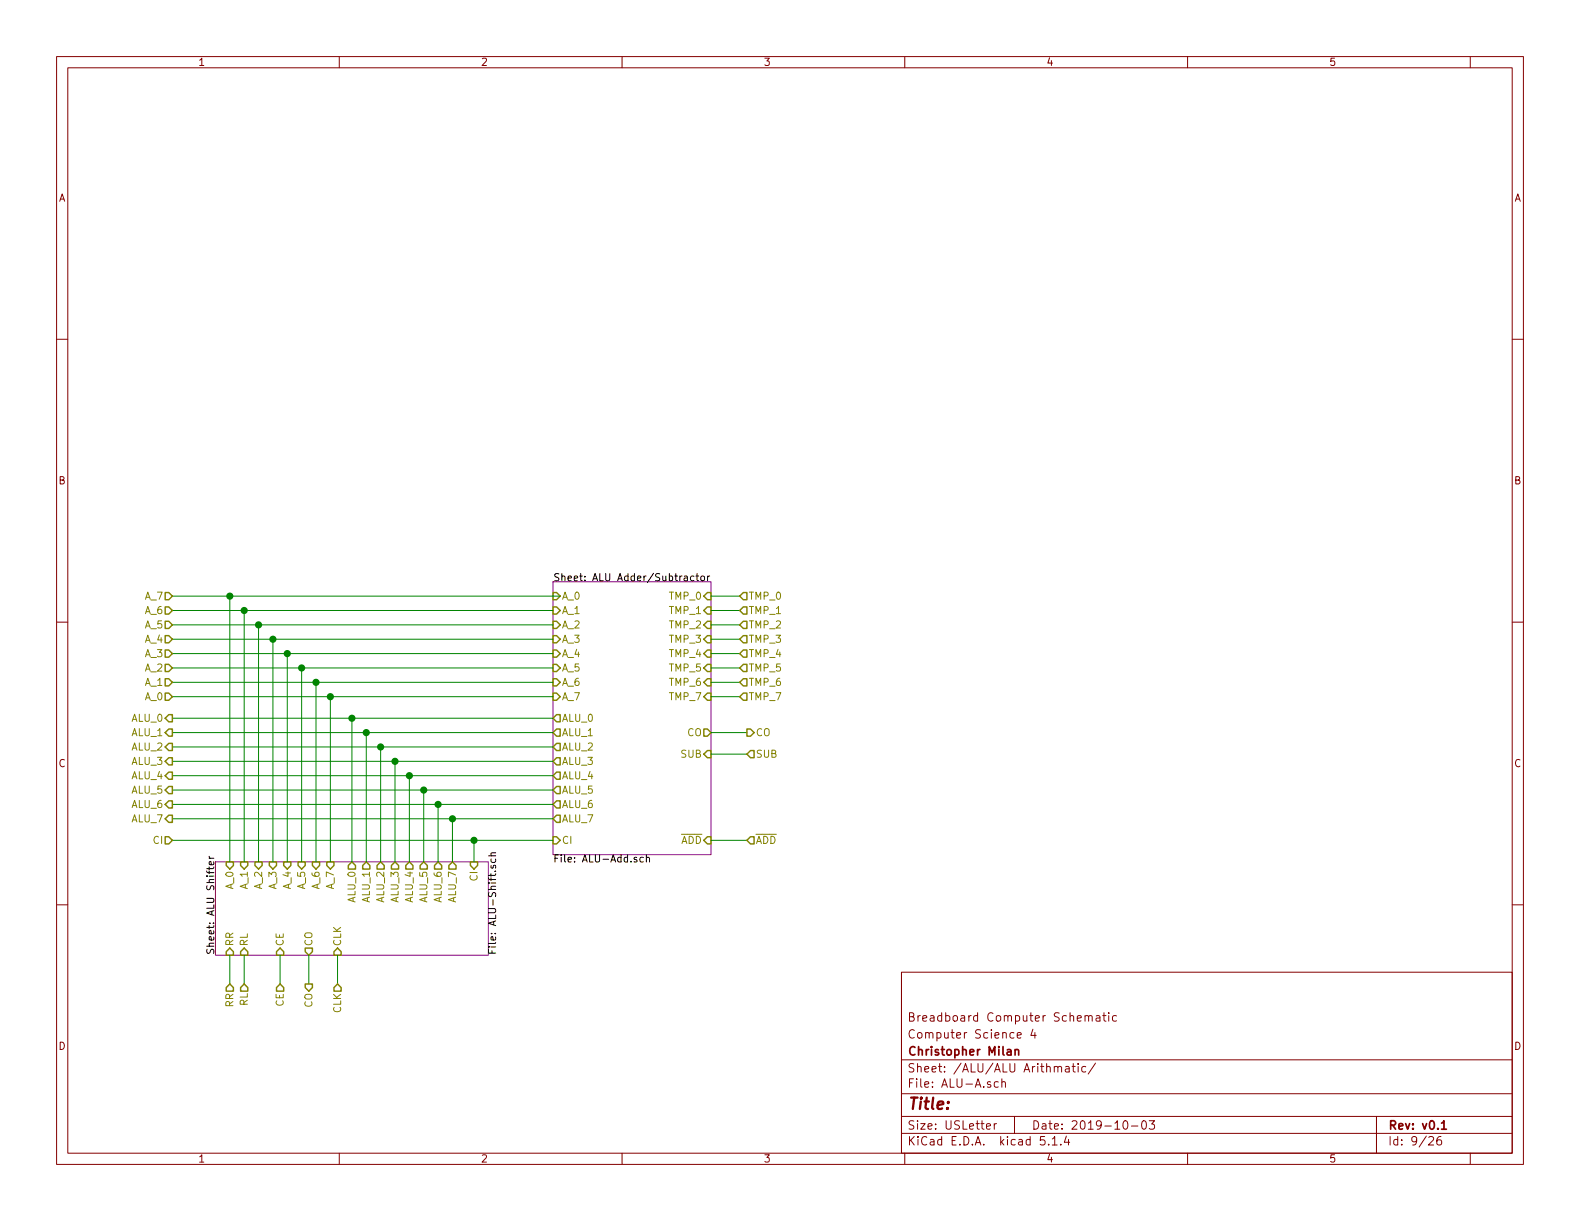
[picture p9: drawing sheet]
<svg xmlns="http://www.w3.org/2000/svg" width="279mm" height="216mm" viewBox="0 0 279 216" stroke-linecap="round" stroke-linejoin="round" font-family="sans-serif">
<g fill="none" stroke="#840000" stroke-width=".18">
<path d="M10 10h259.4v195.9h-259.4zM12 12h255.4v191.9h-255.4zM60 10v2M110 10v2M160 10v2M210 10v2M260 10v2M10 60h2M267.4 60h2M10 110h2M267.4 110h2M10 160h2"/>
<path d="M267.4 160h2M159.4 171.9h108v32h-108zM191.9 179.7l.2-.1 .3 .1 .1 .9M192.5 179.8l.2-.2 .4 .1v.9M193.9 179.7h.5l.1 .9M194.5 179.9l-.5 .1-.2 .2 .1 .3 .1 .1 .5-.1M195 179.6h.6M195.2 179.1v1.3l.4 .2M196.1 179.1v.1M196.1 179.6v1M197.4 179.7l-.4-.1-.3 .3 .1 .6h.6M159.4 197.4h108"/>
<path d="M159.4 193.4h108M159.4 187.4h108M174.4 199.2l.8-.2-.1-.2-.4-.1-.3 .2 .1 .7h.6M175.8 198.7v1M176.2 198.7l-.3 .1-.1 .2M176.5 191.3h-.4l-.3 .2 .1 .6 .2 .2 .4-.1M177.2 191.4l.2-.1h.3l.1 1M177.2 190.8v1.5M179.4 197.4v3M179.9 183.1l.7-.2-.1-.2-.4-.1-.2 .2 .1 .7h.5M182.7 182l-.4 1.1h.9M183 182.6v1"/>
<path d="M187.1 188.8a.36 .36 0 0 1 .3-.2 .36 .36 0 0 1 .3 .2v.8M188.4 188.6h.6l.1 1M189.1 188.9l-.5 .1a.29 .29 0 0 0-.2 .3 .29 .29 0 0 0 .2 .3l.5-.1M189.6 188.6h.5M189.8 188.1v1.3l.3 .2M190.7 188.1v.1M190.7 188.6v1M192 188.6h-.4l-.3 .2 .1 .6 .2 .2 .4-.1M193.7 188l-1.3 1.9M198.8 198.2h.3a.94 .94 0 0 1 0 1.5 .8 .8 0 0 1-.6-.7 .8 .8 0 0 1 .3-.8zM200.1 199.1h1.1M202 198.3l.4-.1a.94 .94 0 0 1 0 1.5 .82 .82 0 0 1-.4-1.4z"/>
<path d="M203.2 198.2h1l-.5 .6 .4 .1v.6l-.2 .2-.7-.2M243.4 197.4v6.5M60 203.9v2M110 203.9v2M159.4 200.4h108M160 203.9v2M184.7 201h-.7l-.1 .7 .2-.2 .6 .1 .1 .2-.1 .5-.2 .2-.6-.2M185.4 202.3v.2M186.1 201.4l.4-.4v1.5M186.1 202.5h.8M187.6 202.3v.2M188.6 200.9l-.4 1.1h1"/>
<path d="M189 201.5v1M210 203.9v2M252.7 201.1l.2-.1h.3l.3 .4-.9 1.1h.9M254.8 201a.62 .62 0 0 0-.7 .6l.1 .7 .2 .2 .5-.2v-.5l-.1-.2-.4-.1-.3 .3M260 203.9v2"/>
</g>
<path d="M178.1 185.6h.6l.1 1M178.8 185.9l-.5 .1-.2 .2v.3l.2 .1 .5-.1M179.5 185.7l.2-.1h.4v1M179.5 185.6v1M254.9 198.6l.4-.4v1.5M254.9 199.7h.9" fill="none" stroke="#840000" stroke-width=".3"/>
<path d="M97.8 102.9h27.9v48.2h-27.9zM38.1 152.4h48.3v16.5h-48.3z" fill="none" stroke="#840084" stroke-width=".18"/>
<g fill="none" stroke="#000" stroke-width=".18">
<path d="M121 101.9h.5l.1 .8M121.6 102.2h-.5l-.1 .2v.2h.6M122.7 101.9h-.3l-.3 .2 .1 .5h.5M123.1 101.9h.4M123.3 101.4v1.1l.2 .2M124 101.9h.3l.2 .1 .1 .5-.1 .1-.3 .1-.2-.1zM125.1 101.9v.8M125.5 101.9l-.4 .2M37 151.4l.2 .4M37 153.3v.5M37 151.8h.8M37.8 152.4v.3l-.2 .2h-.6v-.5l.3-.1 .1 .6"/>
<path d="M37.8 153.3l-.2 .3h-1M86.4 151.3h1.3M86.9 153l-.1 .3 .2 .2h.2l.1-.5h.3v.5M86.9 151.9l-.1 .3 .2 .3 .6-.1v-.5M87.7 150.8l-.8 .1-.1 .3 .1 .1M112.6 151.6h-.3l-.2 .2 .1 .1 .4 .2v.3h-.5M113.8 151.6h-.4l-.2 .2 .1 .6h.5M114.3 151.7l.2-.1h.3l.1 .8M114.3 151.2v1.2"/>
</g>
<g fill="none" stroke="#848400" stroke-width=".25">
<path d="M29.2 117.5h.6l.7 .6-.7 .6h-.6zM29.2 104.8h.6l.7 .6-.7 .6h-.6zM29.2 107.3h.6l.7 .7-.7 .6h-.6zM29.2 114.9h.6l.7 .7-.7 .6h-.6zM29.2 109.9h.6l.7 .6-.7 .6h-.6zM29.2 112.4h.6l.7 .6-.7 .7h-.6zM97.8 117.5h.6l.7 .6-.7 .6h-.6zM97.8 114.9h.6l.7 .7-.7 .6h-.6zM97.8 112.4h.6l.7 .6-.7 .7h-.6zM97.8 109.9h.6l.7 .6-.7 .6h-.6zM97.8 107.3h.6l.7 .7-.7 .6h-.6zM97.8 104.8h.6l.7 .6-.7 .6h-.6z"/>
<path d="M125.1 117.5h.6v1.2h-.6l-.6-.6zM125.1 114.9h.6v1.3h-.6l-.6-.6zM125.1 112.4h.6v1.3h-.6l-.6-.7zM125.1 109.9h.6v1.2h-.6l-.6-.6zM125.1 107.3h.6v1.3h-.6l-.6-.6zM125.1 104.8h.6v1.2h-.6l-.6-.6zM131.4 117.5h.7v1.2h-.7l-.6-.6zM131.4 114.9h.7v1.3h-.7l-.6-.6zM131.4 112.4h.7v1.3h-.7l-.6-.7zM131.4 109.9h.7v1.2h-.7l-.6-.6zM131.4 107.3h.7v1.3h-.7l-.6-.6zM131.4 104.8h.7v1.2h-.7l-.6-.6z"/>
<path d="M29.2 120h.6l.7 .7-.7 .6h-.6zM29.2 122.6h.6l.7 .6-.7 .6h-.6zM29.8 131.4h.7v1.3h-.7l-.6-.6zM29.8 128.9h.7v1.3h-.7l-.6-.7zM29.8 126.4h.7v1.2h-.7l-.6-.6zM29.8 136.5h.7v1.3h-.7l-.6-.6zM29.8 139.1h.7v1.2h-.7l-.6-.6zM29.8 134h.7v1.3h-.7l-.6-.7zM97.8 122.6h.6l.7 .6-.7 .6h-.6zM97.8 120h.6l.7 .7-.7 .6h-.6zM97.8 132.1l.6-.7h.7v1.3h-.7zM98.4 126.4h.7v1.2h-.7l-.6-.6z"/>
<path d="M98.4 128.9h.7v1.3h-.7l-.6-.7zM98.4 134h.7v1.3h-.7l-.6-.7zM98.4 136.5h.7v1.3h-.7l-.6-.6zM98.4 139.1h.7v1.2h-.7l-.6-.6zM124.5 128.9h.6l.6 .6-.6 .7h-.6zM125.1 132.7h.6v1.3h-.6l-.6-.6zM125.1 122.6h.6v1.2h-.6l-.6-.6zM125.1 120h.6v1.3h-.6l-.6-.6zM131.4 122.6h.7v1.2h-.7l-.6-.6zM131.4 120h.7v1.3h-.7l-.6-.6zM132.1 128.9h.6l.6 .6-.6 .7h-.6zM132.7 132.7h.6v1.3h-.6l-.6-.6z"/>
<path d="M29.2 148h.6l.7 .6-.7 .6h-.6zM29.8 144.1h.7v1.3h-.7l-.6-.6zM29.8 141.6h.7v1.3h-.7l-.6-.7zM40 152.4h1.3v.6l-.7 .7-.6-.7zM42.5 152.4h1.3v.6l-.6 .7-.7-.7zM45.1 152.4h1.3v.6l-.7 .7-.6-.7zM47.6 152.4h1.3v.6l-.6 .7-.7-.7zM50.2 152.4h1.2v.6l-.6 .7-.6-.7zM52.7 152.4h1.3v.6l-.7 .7-.6-.7zM55.2 152.4h1.3v.6l-.6 .7-.7-.7zM57.8 152.4h1.3v.6l-.7 .7-.6-.7zM61.6 153l.6-.6 .7 .6v.7h-1.3z"/>
<path d="M64.8 152.4l.6 .6v.7h-1.3v-.7zM67.3 152.4l.6 .6v.7h-1.2v-.7zM69.8 152.4l.7 .6v.7h-1.3v-.7zM72.4 152.4l.6 .6v.7h-1.2v-.7zM74.9 152.4l.7 .6v.7h-1.3v-.7zM77.5 152.4l.6 .6v.7h-1.3v-.7zM80 152.4l.6 .6v.7h-1.2v-.7zM83.2 152.4h1.3v.6l-.7 .7-.6-.7zM97.8 148h.6l.7 .6-.7 .6h-.6zM98.4 141.6h.7v1.3h-.7l-.6-.7zM98.4 144.1h.7v1.3h-.7l-.6-.6zM125.1 148h.6v1.2h-.6l-.6-.6z"/>
<path d="M132.7 148h.6v1.2h-.6l-.6-.6zM40.6 167.6l.7 .7v.6h-1.3v-.6zM40.6 174l.7 .6v.7h-1.3v-.7zM43.2 167.6l.6 .7v.6h-1.3v-.6zM43.2 174l.6 .6v.7h-1.3v-.7zM49.5 167.6l.7 .7v.6h-1.3v-.6zM49.5 174l.7 .6v.7h-1.3v-.7zM54 167.6h1.2v.7l-.6 .6-.6-.6zM54 174h1.2v.6l-.6 .7-.6-.7zM59.7 167.6l.6 .7v.6h-1.2v-.6zM59.7 174l.6 .6v.7h-1.2v-.7z"/>
</g>
<g fill="none" stroke="#008400" stroke-width=".18">
<path d="M30.5 113h67.3M30.5 115.6h67.3M30.5 118.1h67.3M30.5 110.5h67.3M30.5 108h67.3M30.5 105.4h68.6M40.6 105.4v47M43.2 108v44.4M45.7 110.5v41.9M48.3 113v39.4M50.8 115.6v36.8M53.3 118.1v34.3"/>
<path d="M125.7 113h5.1M125.7 115.6h5.1M125.7 118.1h5.1M125.7 110.5h5.1M125.7 108h5.1M125.7 105.4h5.1M30.5 127h67.3M30.5 120.7h67.3M30.5 123.2h67.3M30.5 132.1h67.3M30.5 134.6h67.3M30.5 137.2h67.3"/>
<path d="M30.5 139.7h67.3M30.5 129.5h67.3M55.9 120.7v31.7M58.4 123.2v29.2M62.2 127v25.4M64.8 129.5v22.9M67.3 132.1v20.3M69.8 134.6v17.8M72.4 137.2v15.2M74.9 139.7v12.7M125.7 120.7h5.1M125.7 123.2h5.1"/>
<path d="M125.7 129.5h6.4M125.7 133.4h6.4M30.5 148.6h67.3M30.5 144.8h67.3M30.5 142.2h67.3M77.5 142.2v10.2M80 144.8v7.6M83.8 148.6v3.8M125.7 148.6h6.4M40.6 168.9v5.1M43.2 168.9v5.1M49.5 168.9v5.1"/>
<path d="M54.6 168.9v5.1M59.7 168.9v5.1"/>
</g>
<g fill="#008400" stroke="#008400" stroke-width=".25">
<circle cx="43.2" cy="108" r=".51"/>
<circle cx="40.6" cy="105.4" r=".51"/>
<circle cx="45.7" cy="110.5" r=".51"/>
<circle cx="48.3" cy="113" r=".51"/>
<circle cx="50.8" cy="115.6" r=".51"/>
<circle cx="53.3" cy="118.1" r=".51"/>
<circle cx="55.9" cy="120.7" r=".51"/>
<circle cx="58.4" cy="123.2" r=".51"/>
<circle cx="62.2" cy="127" r=".51"/>
<circle cx="64.8" cy="129.5" r=".51"/>
<circle cx="83.8" cy="148.6" r=".51"/>
<circle cx="67.3" cy="132.1" r=".51"/>
<circle cx="80" cy="144.8" r=".51"/>
<circle cx="69.9" cy="134.6" r=".51"/>
<circle cx="72.4" cy="137.2" r=".51"/>
<circle cx="77.5" cy="142.2" r=".51"/>
<circle cx="74.9" cy="139.7" r=".51"/>
</g>
<text font-size="2.8" fill="#840000" x="160.4" y="196.2">Title:</text>
<g font-size="2.1" fill="#840000">
<text x="160.4" y="183.6">Computer Science 4</text>
<text x="160.4" y="180.6">Breadboard Computer Schematic</text>
<text x="160.4" y="189.6">Sheet: /ALU/ALU Arithmatic/</text>
<text x="160.4" y="186.6">Christopher Milan</text>
<text x="160.4" y="192.3">File: ALU-A.sch</text>
<text x="160.4" y="202.5">KiCad E.D.A. kicad 5.1.4</text>
<text x="160.4" y="199.7">Size: USLetter</text>
<text x="182.4" y="199.7">Date: 2019-10-03</text>
<text x="245.4" y="199.7">Rev: v0.1</text>
<text x="245.4" y="202.5">Id: 9/26</text>
</g>
<g font-size="1.8" fill="#840000">
<text x="35" y="11.6">1</text>
<text x="85" y="11.6">2</text>
<text x="135" y="11.6">3</text>
<text x="185" y="11.6">4</text>
<text x="235" y="11.6">5</text>
<text x="10.4" y="35.6">A</text>
<text x="267.8" y="35.6">A</text>
<text x="10.4" y="85.6">B</text>
<text x="267.8" y="85.6">B</text>
<text x="10.4" y="135.6">C</text>
<text x="267.8" y="135.6">C</text>
<text x="10.4" y="185.6">D</text>
<text x="267.8" y="185.6">D</text>
<text x="35" y="205.5">1</text>
<text x="85" y="205.5">2</text>
<text x="135" y="205.5">3</text>
<text x="185" y="205.5">4</text>
<text x="235" y="205.5">5</text>
</g>
<g font-size="1.8" fill="#848400">
<text x="25.7" y="106">A_7</text>
<text x="99.3" y="106">A_0</text>
<text x="118.5" y="106">TMP_0</text>
<text x="132.3" y="106">TMP_0</text>
<text x="25.7" y="108.6">A_6</text>
<text x="25.7" y="111.1">A_5</text>
<text x="25.7" y="113.7">A_4</text>
<text x="99.3" y="113.7">A_3</text>
<text x="99.3" y="111.1">A_2</text>
<text x="99.3" y="108.6">A_1</text>
<text x="118.5" y="113.7">TMP_3</text>
<text x="118.5" y="111.1">TMP_2</text>
<text x="118.5" y="108.6">TMP_1</text>
<text x="132.3" y="113.7">TMP_3</text>
<text x="132.3" y="111.1">TMP_2</text>
<text x="132.3" y="108.6">TMP_1</text>
<text x="25.7" y="118.7">A_2</text>
<text x="25.7" y="116.2">A_3</text>
<text x="99.3" y="118.7">A_5</text>
<text x="99.3" y="116.2">A_4</text>
<text x="118.5" y="118.7">TMP_5</text>
<text x="118.5" y="116.2">TMP_4</text>
<text x="132.3" y="118.7">TMP_5</text>
<text x="132.3" y="116.2">TMP_4</text>
<text x="25.7" y="121.3">A_1</text>
<text x="25.7" y="123.8">A_0</text>
<text x="99.3" y="123.8">A_7</text>
<text x="99.3" y="121.3">A_6</text>
<text x="118.5" y="123.8">TMP_7</text>
<text x="118.5" y="121.3">TMP_6</text>
<text x="132.3" y="123.8">TMP_7</text>
<text x="132.3" y="121.3">TMP_6</text>
<text x="23.3" y="130.2">ALU_1</text>
<text x="23.3" y="127.6">ALU_0</text>
<text x="99.3" y="127.6">ALU_0</text>
<text x="99.3" y="130.2">ALU_1</text>
<text x="121.6" y="130.2">CO</text>
<text x="133.6" y="130.2">CO</text>
<text x="23.3" y="132.7">ALU_2</text>
<text x="23.3" y="137.8">ALU_4</text>
<text x="23.3" y="135.3">ALU_3</text>
<text x="99.3" y="132.7">ALU_2</text>
<text x="99.3" y="135.3">ALU_3</text>
<text x="99.3" y="137.8">ALU_4</text>
<text x="120.5" y="134">SUB</text>
<text x="133.6" y="134">SUB</text>
<text x="23.3" y="142.9">ALU_6</text>
<text x="23.3" y="140.3">ALU_5</text>
<text x="99.3" y="140.3">ALU_5</text>
<text x="99.3" y="142.9">ALU_6</text>
<text x="23.3" y="145.4">ALU_7</text>
<text x="27.2" y="149.2">CI</text>
<text x="99.3" y="149.2">CI</text>
<text x="99.3" y="145.4">ALU_7</text>
<text x="120.4" y="149.2">ADD</text>
<text x="133.6" y="149.2">ADD</text>
<text x="84.5" y="155.7" transform="rotate(-90 84.5 155.7)">CI</text>
<text x="41.3" y="157.2" transform="rotate(-90 41.3 157.2)">A_0</text>
<text x="43.8" y="157.2" transform="rotate(-90 43.8 157.2)">A_1</text>
<text x="46.4" y="157.2" transform="rotate(-90 46.4 157.2)">A_2</text>
<text x="48.9" y="157.2" transform="rotate(-90 48.9 157.2)">A_3</text>
<text x="51.4" y="157.2" transform="rotate(-90 51.4 157.2)">A_4</text>
<text x="54" y="157.2" transform="rotate(-90 54 157.2)">A_5</text>
<text x="56.5" y="157.2" transform="rotate(-90 56.5 157.2)">A_6</text>
<text x="59.1" y="157.2" transform="rotate(-90 59.1 157.2)">A_7</text>
<text x="62.9" y="159.5" transform="rotate(-90 62.9 159.5)">ALU_0</text>
<text x="65.4" y="159.5" transform="rotate(-90 65.4 159.5)">ALU_1</text>
<text x="67.9" y="159.5" transform="rotate(-90 67.9 159.5)">ALU_2</text>
<text x="70.5" y="159.5" transform="rotate(-90 70.5 159.5)">ALU_3</text>
<text x="73" y="159.5" transform="rotate(-90 73 159.5)">ALU_4</text>
<text x="75.6" y="159.5" transform="rotate(-90 75.6 159.5)">ALU_5</text>
<text x="78.1" y="159.5" transform="rotate(-90 78.1 159.5)">ALU_6</text>
<text x="80.6" y="159.5" transform="rotate(-90 80.6 159.5)">ALU_7</text>
<text x="41.3" y="167.4" transform="rotate(-90 41.3 167.4)">RR</text>
<text x="43.8" y="167.4" transform="rotate(-90 43.8 167.4)">RL</text>
<text x="50.2" y="167.4" transform="rotate(-90 50.2 167.4)">CE</text>
<text x="55.2" y="167.4" transform="rotate(-90 55.2 167.4)">CO</text>
<text x="60.3" y="167.4" transform="rotate(-90 60.3 167.4)">CLK</text>
<text x="41.3" y="178.1" transform="rotate(-90 41.3 178.1)">RR</text>
<text x="43.8" y="177.9" transform="rotate(-90 43.8 177.9)">RL</text>
<text x="50.2" y="178" transform="rotate(-90 50.2 178)">CE</text>
<text x="55.2" y="178.2" transform="rotate(-90 55.2 178.2)">CO</text>
<text x="60.3" y="179.1" transform="rotate(-90 60.3 179.1)">CLK</text>
</g>
<g font-size="1.8">
<text x="97.8" y="102.8">Sheet: ALU Adder/Subtractor</text>
<text x="97.8" y="152.5">File: ALU-Add.sch</text>
<text x="37.9" y="168.9" transform="rotate(-90 37.9 168.9)">Sheet: ALU Shifter</text>
<text x="87.7" y="168.9" transform="rotate(-90 87.7 168.9)">File: ALU-Shift.sch</text>
</g>
</svg>
